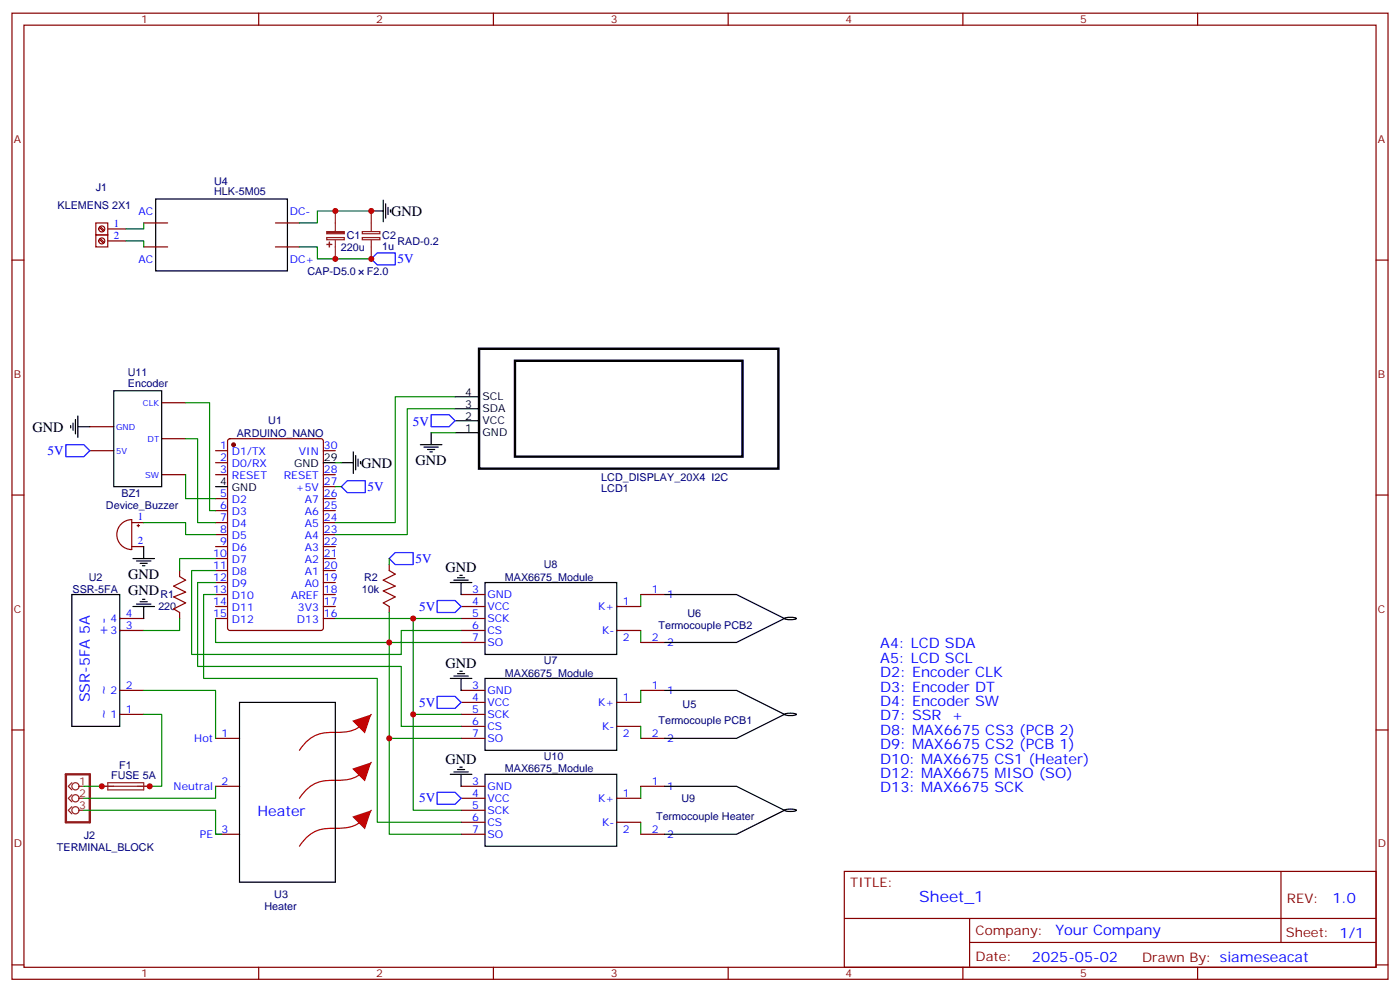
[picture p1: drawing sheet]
<svg xmlns="http://www.w3.org/2000/svg" width="412mm" height="292mm" viewBox="0 0 412 292" stroke-linecap="round" stroke-linejoin="round" font-family="sans-serif">
<g fill="none" stroke="#870000" stroke-width=".35">
<path d="M3.5 3.9h405.4v284.3h-405.4zM7.1 7.4h398.2v277.3h-398.2zM76.2 3.9v3.5M145.3 3.9v3.5M214.5 3.9v3.5M283.6 3.9v3.5M352.8 3.9v3.5M3.5 76.6h3.6M42.3 65.6h7.1M42.3 72.7h7.1M81.1 65.6h7.1M81.1 72.7h7.1"/>
<path d="M405.3 76.6h3.6M63.5 132.6h3.5M63.5 136.2h3.5M63.5 139.7h3.5M67.3 129.3l.4-.2h26.8l.7 .4v55.4l-.4 .6-27.1 .1-.6-.5-.1-55.3zM95.2 132.6h3.6M95.2 139.7h3.6M3.5 145.7h3.6M63.5 146.8h3.5M63.5 150.3h3.5M63.5 153.8h3.5M63.5 157.3h3.5"/>
<path d="M95.2 146.8h3.6M95.2 150.3h3.6M95.2 153.8h3.6M95.2 157.3h3.6M95.2 143.2h3.6M405.3 145.7h3.6M63.5 160.9h3.5M63.5 164.4h3.5M63.5 167.9h3.5M63.5 171.4h3.5M63.5 175h3.5M63.5 178.5h3.5"/>
<path d="M95.2 160.9h3.6M95.2 164.4h3.6M95.2 167.9h3.6M95.2 171.4h3.6M95.2 175h3.6M95.2 178.5h3.6M63.5 182h3.5M95.2 182h3.6M3.5 214.8h3.6M63.5 217.3h7.1M405.3 214.8h3.6M63.5 231.4h7.1"/>
<path d="M63.5 245.5h7.1M248.7 256.5h156.6v28.2h-156.6zM377.3 256.5v20.9M248.7 270.3h156.5M285.6 277.4h119.6M285.6 270.3v14.1M3.5 284h3.6M76.2 284.7v3.5M145.3 284.7v3.5M214.5 284.7v3.5M283.6 284.7v3.5M352.8 284.7v3.5"/>
<path d="M405.3 284h3.6"/>
</g>
<circle cx="68.8" cy="130.9" r=".53" fill="#870000" stroke="#870000" stroke-width=".35"/>
<path d="M45.9 58.6h38.8v21.1h-38.8zM134.1 116.8h7M95.2 136.2h3.6M134.1 127.4h7M134.1 123.8h7M134.1 120.3h7M63.5 143.2h3.5" fill="none" stroke="#000" stroke-width=".35"/>
<path d="M141.1 102.7h88.2v35.2h-88.2zM151.7 106.2h67v28.2h-67z" fill="none" stroke="#000" stroke-width=".71"/>
<g fill="#c00">
<path d="M103.7 212.1l5.7-1.8-1.9 5.6z"/>
<path d="M103.7 226.2l5.7-1.8-1.9 5.6z"/>
<path d="M103.7 240.3l5.7-1.8-1.9 5.6z"/>
</g>
<path d="M109.4 210.3a10.3 10.3 0 0 1-10.1 5.2 11.1 11.1 0 0 0-10 3.8l-1.1 1.5M109.4 224.4a10.3 10.3 0 0 1-10.1 5.3 11.1 11.1 0 0 0-10 3.7l-1.1 1.5M109.4 238.5a10.3 10.3 0 0 1-10.1 5.3 11.1 11.1 0 0 0-10 3.8l-1.1 1.5" fill="none" stroke="#c00" stroke-width=".35"/>
<g fill="none" stroke="#000" stroke-width=".35">
<path d="M112.9 58.9v6.4M113.6 60v4.2M109.4 62.1h3.5M114.3 61v2.1M115 61.7v.7M33.5 115h14.1v28.2h-14.1zM20.8 125.2v.7M21.5 124.5v2.1M22.2 123.5v4.2M22.9 125.6h3.6M22.9 122.4v6.4M100.5 136.2h3.6"/>
<path d="M104.1 133v6.3M104.8 134.1v4.2M105.5 135.1v2.1M106.2 135.8v.7M123.8 130.9h6.4M124.9 131.6h4.2M125.9 132.3h2.2M126.6 133h.8M127 127.4v3.5M21.2 175h14.1v38.8h-14.1zM39.2 178.5h6.3M39.2 164.4h6.3"/>
<path d="M40.2 177.8h4.2M40.2 165.1h4.2M41.3 177.1h2.1M41.3 165.8h2.1M42 176.4h.7M42 166.5h.7M42.3 160.9v3.5M42.3 178.5v3.5M132.6 171.4h6.4M133.7 170.7h4.2M134.8 170h2.1M135.5 169.3h.7"/>
<path d="M135.8 171.4v3.6M142.9 171.4h38.8v21.2h-38.8zM195.8 175h21.2l14.1 7-14.1 7.1h-21.2M132.6 199.7h6.4M133.7 199h4.2M134.8 198.3h2.1M135.5 197.6h.7M135.8 199.7v3.5M142.9 199.7h38.8v21.1h-38.8zM231.2 181.9a5.1 5.1 0 0 1 3.4 .1 4.6 4.6 0 0 1-3.5 0zM70.6 206.7h28.2v52.9h-28.2zM195.8 203.2h21.2l14.1 7.1-14.1 7h-21.2"/>
<path d="M231.2 210.1a5.1 5.1 0 0 1 3.4 .2 4.6 4.6 0 0 1-3.5 0zM132.6 227.9h6.4M133.7 227.2h4.2M134.8 226.5h2.1M135.5 225.8h.7M135.8 227.9v3.5M142.9 227.9h38.8v21.2h-38.8zM195.8 231.4h21.2l14.1 7.1-14.1 7h-21.2M231.2 238.4a5.1 5.1 0 0 1 3.4 .1 4.6 4.6 0 0 1-3.5 0z"/>
</g>
<g fill="none" stroke="#870000" stroke-width=".35">
<path d="M31.7 70.9h5.3M31.7 67.4h5.3M47.6 118.5h7.1M26.5 132.6h7M26.5 125.6h7M47.6 139.7h7.1M47.6 129.1h7.1M38.8 153.8h3.5M38.8 160.9h3.5M52.9 167.9v1.8M114.7 166.2v1.7M114.7 178.5v1.8"/>
<path d="M135.8 175h7.1M135.8 178.5h7.1M181.7 178.5h7M188.7 175h7.1M35.3 185.6h7M35.3 182h7M52.9 180.3v1.7M135.8 185.6h7.1M135.8 182h7.1M135.8 189.1h7.1M181.7 185.6h7M188.7 189.1h7.1"/>
<path d="M35.3 203.2h7M35.3 210.3h7M135.8 203.2h7.1M135.8 206.7h7.1M135.8 210.3h7.1M135.8 213.8h7.1M135.8 217.3h7.1M181.7 206.7h7M181.7 213.8h7M188.7 203.2h7.1M188.7 217.3h7.1M135.8 231.4h7.1"/>
<path d="M135.8 234.9h7.1M135.8 238.5h7.1M181.7 234.9h7M188.7 231.4h7.1M135.8 245.5h7.1M135.8 242h7.1M181.7 242h7M188.7 245.5h7.1"/>
</g>
<g fill="none" stroke="#008700" stroke-width=".35">
<path d="M37 70.9h5.3v1.8M42.3 65.6v1.8h-5.3M88.2 72.7h5.3v3.5h15.9M109.4 62.1h-15.9v3.5h-5.3M54.7 118.5h7v31.8h1.8M134.1 116.8h-17.7v37h-17.6M54.7 139.7v7.1h8.8M54.7 129.1h3.5v24.7h5.3M98.8 136.2h1.7M127 127.4h7.1M134.1 120.3h-14.2v37h-21.1M42.3 153.8h12.4v3.5h8.8"/>
<path d="M98.8 143.2h1.7M63.5 167.9h-7.1v24.7h61.8v-7h17.6M63.5 171.4h-5.3v24.7h60v17.7h17.6M63.5 175h-3.5v24.7h51.1v42.3h24.7M63.5 164.4h-10.6v3.5M114.7 164.4v1.8M188.7 175v3.5M52.9 182v3.6h-10.6M63.5 182v7.1h72.3M98.8 182h37M114.7 180.3v37h21.1M121.7 182v28.3h14.1"/>
<path d="M188.7 185.6v3.5M42.3 210.3h5.3v21.1h-3.5M42.3 203.2h21.2v14.1M114.7 217.3v28.2h21.1M121.7 210.3v28.2h14.1M188.7 203.2v3.5M188.7 213.8v3.5M24.7 238.5h38.8v7h1.8M24.7 231.4h5.3M63.5 231.4v3.5h-38.8M188.7 231.4v3.5M188.7 242v3.5"/>
</g>
<g fill="none" stroke="#a10000" stroke-width=".35">
<path d="M28.2 69.1h3.5v3.6h-3.5zM28.2 65.6h3.5v3.5h-3.5zM29.3 70.4l1.2 1.2M29.3 66.9l1.2 1.2M29.5 70.2l1.2 1.2M29.5 66.7l1.2 1.1M36 154a4.4 4.4 0 0 1 2.8-1.1v8.8a4.4 4.4 0 0 1-4.1-2.9 4.4 4.4 0 0 1 1.3-4.8zM40.4 154.7h.7M40.7 154.3v.7M52.9 169.7l1.8 1-3.5 1.8 3.5 1.8-3.5 1.4 3.5 1.7-3.5 1.8 1.7 1.1M114.7 167.9l1.7 1.1-3.5 1.7 3.5 1.8-3.5 1.4 3.5 1.8-3.5 1.7 1.8 1.1"/>
<circle cx="30" cy="70.9" r=".88"/>
<circle cx="30" cy="67.4" r=".88"/>
</g>
<g fill="none" stroke="#8c2424" stroke-width=".35">
<path d="M96.2 69.9h5.2v.7h-5.2zM98.8 62.1v6M98.8 70.6v5.6M106.7 68.2h5.2v.6h-5.2zM106.7 69.9h5.2v.7h-5.2zM109.4 62.1v6M109.4 70.6v5.6M21.2 230.4l-1.1 1 1.1 1.1M21.2 233.9l-1.1 1 1.1 1.1M21.2 237.4l-1.1 1.1 1.1 1M23.3 231.4h1.4M23.3 234.9h1.4"/>
<path d="M23.3 238.5h1.4M30 231.4h14.1M31.7 230.4h10.6v2.1h-10.6z"/>
<circle cx="22.2" cy="231.4" r="1.06"/>
<circle cx="22.2" cy="234.9" r="1.06"/>
<circle cx="22.2" cy="238.5" r="1.06"/>
</g>
<g fill="#8c2424" stroke="#8c2424" stroke-width=".35">
<path d="M96.2 68.2h5.2v.6h-5.2z"/>
<path d="M96.3 71.9l1.4 .1z"/>
<path d="M97 71.3v1.4z"/>
</g>
<path d="M109.4 76.2l1.7-1.8h5.3v3.6h-5.3zM19.4 130.9h5.3l1.8 1.7-1.8 1.8h-5.3zM127 122.1h5.3l1.8 1.7-1.8 1.8h-5.3zM100.5 143.2l1.8-1.7h5.3v3.5h-5.3zM114.7 164.4l1.7-1.8h5.3v3.6h-5.3zM128.8 176.7h5.3l1.7 1.8-1.7 1.8h-5.3zM128.8 205h5.3l1.7 1.7-1.7 1.8h-5.3zM128.8 233.2h5.3l1.7 1.7-1.7 1.8h-5.3z" fill="none" stroke="#00f" stroke-width=".35"/>
<path d="M19.4 227.9h7.1v14.1h-7.1z" fill="none" stroke="#8c2424" stroke-width=".71"/>
<g fill="#c00">
<circle cx="98.8" cy="62.1" r=".88"/>
<circle cx="109.4" cy="62.1" r=".88"/>
<circle cx="30" cy="231.4" r=".88"/>
<circle cx="44.1" cy="231.4" r=".88"/>
<circle cx="114.7" cy="189.1" r=".88"/>
<circle cx="114.7" cy="217.3" r=".88"/>
<circle cx="121.7" cy="182" r=".88"/>
<circle cx="121.7" cy="210.3" r=".88"/>
<circle cx="109.4" cy="76.2" r=".88"/>
<circle cx="98.8" cy="76.2" r=".88"/>
</g>
<text font-size="4.6" fill="#00f" x="270.8" y="265.5">Sheet_1</text>
<g font-size="4.2">
<text x="115.2" y="63.5">GND</text>
<text x="9.5" y="127">GND</text>
<text x="106.4" y="137.7">GND</text>
<text x="122.4" y="137">GND</text>
<text x="37.7" y="170.5">GND</text>
<text x="131.2" y="168.3">GND</text>
<text x="37.7" y="175.2">GND</text>
<text x="131.2" y="196.5">GND</text>
<text x="131.2" y="224.8">GND</text>
</g>
<g font-size="4.2" fill="#00f">
<text x="31.7" y="187.3" transform="rotate(-90 31.7 187.3)">+-</text>
<text x="259.3" y="190.9">A4: LCD SDA</text>
<text x="259.3" y="195.1">A5: LCD SCL</text>
<text x="259.3" y="199.3">D2: Encoder CLK</text>
<text x="259.3" y="203.6">D3: Encoder DT</text>
<text x="26.5" y="206.7" transform="rotate(-90 26.5 206.7)">SSR-5FA 5A</text>
<text x="31.7" y="205" transform="rotate(-90 31.7 205)">~</text>
<text x="259.3" y="207.8">D4: Encoder SW</text>
<text x="31.7" y="212" transform="rotate(-90 31.7 212)">~</text>
<text x="259.3" y="212">D7: SSR +</text>
<text x="259.3" y="216.3">D8: MAX6675 CS3 (PCB 2)</text>
<text x="259.3" y="220.5">D9: MAX6675 CS2 (PCB 1)</text>
<text x="259.3" y="224.7">D10: MAX6675 CS1 (Heater)</text>
<text x="259.3" y="229">D12: MAX6675 MISO (SO)</text>
<text x="259.3" y="233.2">D13: MAX6675 SCK</text>
<text x="75.8" y="240.2">Heater</text>
<text x="392.5" y="265.7">1.0</text>
<text x="310.9" y="275.3">Your Company</text>
<text x="304" y="283.1">2025-05-02</text>
</g>
<g font-size="3.9" fill="#00f">
<text x="117.1" y="77.5">5V</text>
<text x="121.6" y="125.4">5V</text>
<text x="14" y="134">5V</text>
<text x="108.3" y="144.5">5V</text>
<text x="122.4" y="165.7">5V</text>
<text x="123.5" y="179.7">5V</text>
<text x="123.5" y="208">5V</text>
<text x="123.5" y="236.2">5V</text>
</g>
<g font-size="3.9" fill="#800">
<text x="250.5" y="261.1">TITLE:</text>
<text x="379.1" y="265.7">REV:</text>
<text x="287.4" y="275.3">Company:</text>
<text x="378.7" y="275.9">Sheet: 1/1</text>
<text x="287.4" y="282.9">Date:</text>
<text x="336.4" y="283">Drawn By: siameseacat</text>
</g>
<g font-size="3.2" fill="#800">
<text x="41.6" y="6.9">1</text>
<text x="110.8" y="6.9">2</text>
<text x="179.9" y="6.9">3</text>
<text x="249.1" y="6.9">4</text>
<text x="318.2" y="6.9">5</text>
<text x="4.1" y="42">A</text>
<text x="405.9" y="42">A</text>
<text x="4.1" y="111.1">B</text>
<text x="405.9" y="111.1">B</text>
<text x="4.1" y="180.3">C</text>
<text x="405.9" y="180.3">C</text>
<text x="4.1" y="249.4">D</text>
<text x="405.9" y="249.4">D</text>
<text x="41.6" y="287.7">1</text>
<text x="110.8" y="287.7">2</text>
<text x="179.9" y="287.7">3</text>
<text x="249.1" y="287.7">4</text>
<text x="318.2" y="287.7">5</text>
</g>
<g font-size="3.2" fill="#000080">
<text x="28.2" y="56.3">J1</text>
<text x="63.1" y="57.5">HLK-5M05</text>
<text x="63.1" y="54.5">U4</text>
<text x="17" y="61.6">KLEMENS 2X1</text>
<text x="102.1" y="70.4">C1</text>
<text x="112.6" y="70.4">C2</text>
<text x="100.4" y="73.8">220u</text>
<text x="112.6" y="73.4">1u</text>
<text x="117.1" y="72.2">RAD-0.2</text>
<text x="90.6" y="81">CAP-D5.0</text>
<text x="108" y="81">F2.0</text>
<text x="37.7" y="113.9">Encoder</text>
<text x="37.7" y="110.8">U11</text>
<text x="79" y="124.7">U1</text>
<text x="69.7" y="128.6">ARDUINO_NANO</text>
<text x="177.1" y="141.5">LCD_DISPLAY_20X4 I2C</text>
<text x="31.2" y="149.7">Device_Buzzer</text>
<text x="35.8" y="146.1">BZ1</text>
<text x="177.1" y="144.7">LCD1</text>
<text x="160.2" y="167.3">U8</text>
<text x="26.1" y="170.9">U2</text>
<text x="107.3" y="170.9">R2</text>
<text x="148.7" y="170.9">MAX6675_Module</text>
<text x="21.4" y="174.4">SSR-5FA</text>
<text x="46.6" y="179.6">220</text>
<text x="47.3" y="176.1">R1</text>
<text x="106.6" y="174.4">10k</text>
<text x="194" y="185">Termocouple PCB2</text>
<text x="202.5" y="181.5">U6</text>
<text x="160.2" y="195.5">U7</text>
<text x="148.7" y="199.1">MAX6675_Module</text>
<text x="201.1" y="208.5">U5</text>
<text x="194" y="213.2">Termocouple PCB1</text>
<text x="35.1" y="226.2">F1</text>
<text x="148.7" y="227.3">MAX6675_Module</text>
<text x="160.2" y="223.7">U10</text>
<text x="32.7" y="229.2">FUSE 5A</text>
<text x="200.7" y="236.2">U9</text>
<text x="193.3" y="241.5">Termocouple Heater</text>
<text x="16.8" y="250.3">TERMINAL_BLOCK</text>
<text x="24.6" y="246.8">J2</text>
<text x="77.9" y="267.9">Heater</text>
<text x="80.8" y="264.4">U3</text>
</g>
<g font-size="3.2" fill="#00f">
<text x="40.8" y="63.1">AC</text>
<text x="85.4" y="63.1">DC-</text>
<text x="33.5" y="70.2">2</text>
<text x="33.5" y="66.7">1</text>
<text x="40.8" y="77.3">AC</text>
<text x="85.4" y="77.3">DC+</text>
<text x="64.8" y="132.3">1</text>
<text x="64.8" y="135.8">2</text>
<text x="68.3" y="134.1">D1/TX</text>
<text x="68.3" y="137.6">D0/RX</text>
<text x="88.1" y="134.1">VIN</text>
<text x="95.4" y="132.3">30</text>
<text x="64.8" y="139.3">3</text>
<text x="68.3" y="141.1">RESET</text>
<text x="83.6" y="141.1">RESET</text>
<text x="95.4" y="142.9">27</text>
<text x="95.4" y="139.3">28</text>
<text x="64.8" y="146.4">5</text>
<text x="64.8" y="149.9">6</text>
<text x="68.3" y="148.2">D2</text>
<text x="87.2" y="144.6">+5V</text>
<text x="89.8" y="148.2">A7</text>
<text x="95.4" y="149.9">25</text>
<text x="95.4" y="146.4">26</text>
<text x="40.6" y="153.1">1</text>
<text x="64.8" y="153.5">7</text>
<text x="68.3" y="151.7">D3</text>
<text x="68.3" y="155.2">D4</text>
<text x="89.8" y="155.2">A5</text>
<text x="89.8" y="151.7">A6</text>
<text x="95.4" y="153.5">24</text>
<text x="40.6" y="160.2">2</text>
<text x="64.8" y="157">8</text>
<text x="64.8" y="160.5">9</text>
<text x="68.3" y="158.7">D5</text>
<text x="89.8" y="158.7">A4</text>
<text x="95.4" y="160.5">22</text>
<text x="95.4" y="157">23</text>
<text x="62.8" y="164">10</text>
<text x="62.8" y="167.6">11</text>
<text x="68.3" y="162.3">D6</text>
<text x="68.3" y="165.8">D7</text>
<text x="89.8" y="165.8">A2</text>
<text x="89.8" y="162.3">A3</text>
<text x="95.4" y="167.6">20</text>
<text x="95.4" y="164">21</text>
<text x="62.8" y="171.1">12</text>
<text x="68.3" y="169.3">D8</text>
<text x="68.3" y="172.9">D9</text>
<text x="89.8" y="172.9">A0</text>
<text x="89.8" y="169.3">A1</text>
<text x="95.4" y="171.1">19</text>
<text x="62.8" y="174.6">13</text>
<text x="62.8" y="178.2">14</text>
<text x="68.3" y="176.4">D10</text>
<text x="68.3" y="179.9">D11</text>
<text x="85.7" y="176.4">AREF</text>
<text x="87.7" y="179.9">3V3</text>
<text x="95.4" y="178.2">17</text>
<text x="95.4" y="174.6">18</text>
<text x="139.1" y="174.6">3</text>
<text x="139.1" y="178.2">4</text>
<text x="143.6" y="176">GND</text>
<text x="143.6" y="179.6">VCC</text>
<text x="176.2" y="179.6">K+</text>
<text x="183.4" y="178.2">1</text>
<text x="192" y="174.6">1</text>
<text x="196.5" y="176">1</text>
<text x="32.6" y="183.1">4</text>
<text x="37" y="185.2">3</text>
<text x="37" y="181.7">4</text>
<text x="62.8" y="181.7">15</text>
<text x="68.3" y="183.4">D12</text>
<text x="87.5" y="183.4">D13</text>
<text x="95.4" y="181.7">16</text>
<text x="139.1" y="181.7">5</text>
<text x="139.1" y="185.2">6</text>
<text x="143.6" y="183.1">SCK</text>
<text x="32.6" y="186.6">3</text>
<text x="139.1" y="188.7">7</text>
<text x="143.6" y="186.6">CS</text>
<text x="143.6" y="190.1">SO</text>
<text x="177.3" y="186.6">K-</text>
<text x="183.4" y="188.7">2</text>
<text x="192" y="188.7">2</text>
<text x="196.5" y="190.1">2</text>
<text x="37" y="202.8">2</text>
<text x="139.1" y="202.8">3</text>
<text x="192" y="202.8">1</text>
<text x="32.6" y="204.3">2</text>
<text x="37" y="209.9">1</text>
<text x="139.1" y="206.4">4</text>
<text x="139.1" y="209.9">5</text>
<text x="143.6" y="204.3">GND</text>
<text x="143.6" y="207.8">VCC</text>
<text x="176.2" y="207.8">K+</text>
<text x="183.4" y="206.4">1</text>
<text x="196.5" y="204.3">1</text>
<text x="32.6" y="211.3">1</text>
<text x="139.1" y="213.4">6</text>
<text x="143.6" y="211.3">SCK</text>
<text x="143.6" y="214.8">CS</text>
<text x="177.3" y="214.8">K-</text>
<text x="57.2" y="218.4">Hot</text>
<text x="65.3" y="217">1</text>
<text x="139.1" y="217">7</text>
<text x="143.6" y="218.4">SO</text>
<text x="183.4" y="217">2</text>
<text x="192" y="217">2</text>
<text x="196.5" y="218.4">2</text>
<text x="51.1" y="232.5">Neutral</text>
<text x="65.3" y="231.1">2</text>
<text x="139.1" y="231.1">3</text>
<text x="143.6" y="232.5">GND</text>
<text x="192" y="231.1">1</text>
<text x="196.5" y="232.5">1</text>
<text x="139.1" y="234.6">4</text>
<text x="139.1" y="238.1">5</text>
<text x="143.6" y="236">VCC</text>
<text x="143.6" y="239.5">SCK</text>
<text x="176.2" y="236">K+</text>
<text x="183.4" y="234.6">1</text>
<text x="65.3" y="245.2">3</text>
<text x="139.1" y="241.7">6</text>
<text x="139.1" y="245.2">7</text>
<text x="143.6" y="243.1">CS</text>
<text x="177.3" y="243.1">K-</text>
<text x="183.4" y="245.2">2</text>
<text x="192" y="245.2">2</text>
<text x="58.9" y="246.6">PE</text>
<text x="143.6" y="246.6">SO</text>
<text x="196.5" y="246.6">2</text>
</g>
<g font-size="3.2">
<text x="137" y="119.9">3</text>
<text x="137" y="116.4">4</text>
<text x="142.2" y="117.8">SCL</text>
<text x="137" y="123.5">2</text>
<text x="142.2" y="124.9">VCC</text>
<text x="142.2" y="121.4">SDA</text>
<text x="137" y="127">1</text>
<text x="142.2" y="128.4">GND</text>
<text x="86.7" y="137.6">GND</text>
<text x="95.4" y="135.8">29</text>
<text x="64.8" y="142.9">4</text>
<text x="68.3" y="144.6">GND</text>
</g>
<g font-size="3.2" fill="#8d2323">
<text x="23.3" y="231.1">1</text>
<text x="23.3" y="234.6">2</text>
<text x="23.3" y="238.1">3</text>
</g>
<g font-size="2.5" fill="#00f">
<text x="42.1" y="119.6">CLK</text>
<text x="34.2" y="126.6">GND</text>
<text x="43.5" y="130.2">DT</text>
<text x="34.2" y="133.7">5V</text>
<text x="42.8" y="140.8">SW</text>
</g>
</svg>
